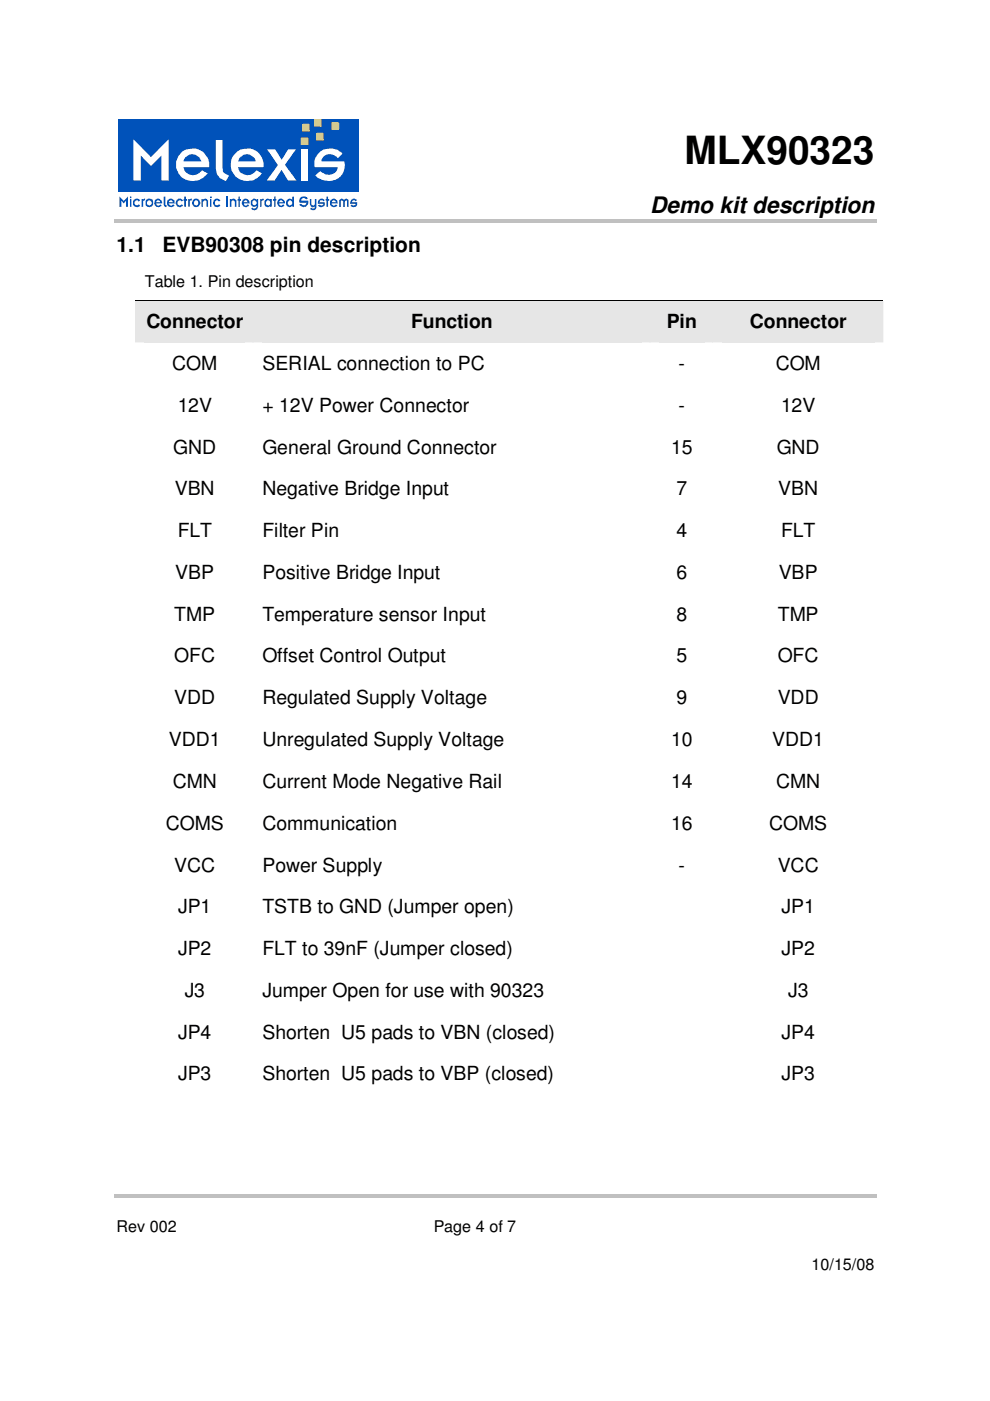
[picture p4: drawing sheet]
<svg xmlns="http://www.w3.org/2000/svg" width="210mm" height="297mm" viewBox="0 0 210 297" stroke-linecap="round" stroke-linejoin="round" font-family="sans-serif">
<g fill="#c0c0c0">
<path d="M24.2 46.5h161.7v.8h-161.7z"/>
<path d="M24.2 253.2h161.7v.8h-161.7z"/>
</g>
<g fill="#fff">
<path d="M28.8 29.7l3.7 3.7 3.7-3.7v8.5h-1.6v-5.1l-2.1 2.2-2.1-2.2v5.1h-1.6z" fill-rule="evenodd"/>
<path d="M38.6 32.6a3.5 3.5 0 0 1 4-.7 3.5 3.5 0 0 1 1.9 3.5h-5.3a2.11 2.11 0 0 0 1.6 1.7 2.11 2.11 0 0 0 2.2-.9l1.2 .6a3.9 3.9 0 0 1-3.8 1.5 3.4 3.4 0 0 1-1.8-5.7zM39.8 33.2l-.6 1.1h3.8a1.98 1.98 0 0 0-3.2-1.1z" fill-rule="evenodd"/>
<path d="M45.9 29.8h1.4v6.1l.3 .7 1 .7-.6 1.1a2.84 2.84 0 0 1-2.1-2.5z" fill-rule="evenodd"/>
<path d="M50 32.6a3.5 3.5 0 0 1 3.9-.7 3.5 3.5 0 0 1 2 3.5h-5.4a2.11 2.11 0 0 0 1.7 1.7 2.11 2.11 0 0 0 2.2-.9l1.1 .6a3.7 3.7 0 0 1-6.3-.5 3.6 3.6 0 0 1 .8-3.7zM51.2 33.2l-.4 .5-.3 .6h3.7a1.88 1.88 0 0 0-3-1.1z" fill-rule="evenodd"/>
<path d="M56.6 31.7h1.7l1.4 2.3 1.3-2.3h1.6l-2.3 3.3 2.4 3.2h-1.8l-1.3-2.2-1.5 2.2h-1.5l2.2-3.2z" fill-rule="evenodd"/>
<path d="M63.7 31.7h1.4v6.5h-1.4z" fill-rule="evenodd"/>
<path d="M67.3 32.6a3.5 3.5 0 0 1 5 .1l-1 .9a1.96 1.96 0 0 0-3.4 .4l-.1 .3h4.8a3.2 3.2 0 0 1-4 4l-1.2-.5-.8-.5 1-1a2.32 2.32 0 0 0 3.3 .2l.3-.6v-.4h-4.7a2.98 2.98 0 0 1 .8-2.9z" fill-rule="evenodd"/>
</g>
<path d="M25.1 25.4h51v15.2h-51z" fill-rule="evenodd" fill="#0052ba"/>
<g fill="#fff">
<path d="M28.3 29.5l3.7 3.8 3.8-3.8v8.8h-1.6v-5.3l-2.2 2.2-2.2-2.2v5.3h-1.5z" fill-rule="evenodd"/>
<path d="M38.7 32a4 4 0 0 1 4.5 .3 3.7 3.7 0 0 1 1.2 3.1h-5.5a2.1 2.1 0 0 0 1.7 1.7 2.1 2.1 0 0 0 2.2-1l1.2 .6a3.8 3.8 0 0 1-6.2 0 3.5 3.5 0 0 1 .9-4.7zM39.3 33.3l-.4 .9h3.8a2.01 2.01 0 0 0-3.4-.9z" fill-rule="evenodd"/>
<path d="M45.8 29.7h1.4v6.6l.3 .4 1.1 .6-.7 1.1a2.84 2.84 0 0 1-2.1-2.5z" fill-rule="evenodd"/>
<path d="M49.9 32.6a3.5 3.5 0 0 1 4-.8 3.5 3.5 0 0 1 2 3.6h-5.4a2.13 2.13 0 0 0 1.7 1.7 2.13 2.13 0 0 0 2.2-1l1.1 .6a3.6 3.6 0 0 1-4.6 1.3 3.6 3.6 0 0 1-1.8-4.4zM50.9 33.3l-.4 .9h3.7a1.93 1.93 0 0 0-3.3-.9z" fill-rule="evenodd"/>
<path d="M56.6 31.7h1.7l1.4 2.2 1.4-2.2h1.6l-2.3 3.3 2.5 3.3h-1.8l-1.4-2.3-1.5 2.3h-1.6l2.3-3.3z" fill-rule="evenodd"/>
<path d="M63.9 31.7h1.4v6.6h-1.4z" fill-rule="evenodd"/>
<path d="M67.6 32.5a3.5 3.5 0 0 1 5 .1l-1 .9-.2-.3a1.9 1.9 0 0 0-3.2 1h4.8a3.3 3.3 0 0 1-4.2 4.1l-1.5-.6-.5-.5 1.1-.9 .2 .1a2.37 2.37 0 0 0 3.3-.2l.2-.8h-4.8a2.9 2.9 0 0 1 .8-2.9z" fill-rule="evenodd"/>
</g>
<path d="M63.9 29.3h1.4v1.3h-1.4z" fill-rule="evenodd" fill="#fad716"/>
<path d="M63.9 29.3h1.4v1.3h-1.4z" fill="none" stroke="#fad716" stroke-width=".21"/>
<path d="M64.1 26.4h1.4v1.4h-1.4z" fill-rule="evenodd" fill="#fad716"/>
<path d="M64.1 26.4h1.4v1.4h-1.4z" fill="none" stroke="#fad716" stroke-width=".21"/>
<path d="M67.1 28.3h1.4v1.4h-1.4z" fill-rule="evenodd" fill="#fad716"/>
<path d="M67.1 28.3h1.4v1.4h-1.4z" fill="none" stroke="#fad716" stroke-width=".21"/>
<path d="M70.4 26h1.4v1.4h-1.4z" fill-rule="evenodd" fill="#fad716"/>
<path d="M70.4 26h1.4v1.4h-1.4z" fill="none" stroke="#fad716" stroke-width=".21"/>
<path d="M66.7 25.4h1.4v1.4h-1.4z" fill-rule="evenodd" fill="#fad716"/>
<path d="M66.7 25.4h1.4v1.4h-1.4z" fill="none" stroke="#fad716" stroke-width=".21"/>
<g fill="#0052ba">
<path d="M25.3 41.7l.9 .9 .9-.9v2.2h-.4v-1.4l-.5 .6-.5-.6v1.4h-.4z" fill-rule="evenodd"/>
<path d="M27.6 42.2h.3v1.7h-.3zM27.6 41.7h.3l-.1 .3h-.2z" fill-rule="evenodd"/>
<path d="M28.4 42.4a.74 .74 0 0 1 1.2 0l.1 .1-.3 .2-.2-.2h-.2l-.5 .3v.4l.2 .2a.38 .38 0 0 0 .6 0l.1-.1 .3 .2-.2 .3a.84 .84 0 0 1-1.3-.5v-.6z" fill-rule="evenodd"/>
<path d="M30 42.2h.4v.2a.24 .24 0 0 1 .1-.3 .24 .24 0 0 1 .3 .1l-.1 .3-.3 .1v1.3h-.4z" fill-rule="evenodd"/>
<path d="M30.8 43a.89 .89 0 0 1 1.7 0 .89 .89 0 0 1-1.7 0zM31.1 43.1a.55 .55 0 0 0 1.1 0 .55 .55 0 0 0-1.1 0z" fill-rule="evenodd"/>
<path d="M32.8 42.5a.86 .86 0 0 1 1-.3 .86 .86 0 0 1 .6 .9h-1.3l.4 .5h.2l.3-.3 .3 .2a.89 .89 0 0 1-1.2 .2 .89 .89 0 0 1-.3-1.2zM33.2 42.5l-.1 .4 .9-.1a.5 .5 0 0 0-.8-.3z" fill-rule="evenodd"/>
<path d="M34.7 41.7h.4v1.7l.3 .2-.2 .3-.5-.5z" fill-rule="evenodd"/>
<path d="M35.6 42.4a.89 .89 0 0 1 1-.2 .89 .89 0 0 1 .5 .9h-1.3a.5 .5 0 0 0 .4 .5 .5 .5 0 0 0 .5-.3l.3 .2-.2 .3a.88 .88 0 0 1-1.4-.5v-.6zM35.9 42.6l-.1 .3h.9a.5 .5 0 0 0-.8-.3z" fill-rule="evenodd"/>
<path d="M37.6 42.3l.8-.2 .4 .4-.3 .2a.5 .5 0 0 0-.9 .1 .5 .5 0 0 0 .4 .7h.4l.1-.2 .3 .2a.89 .89 0 0 1-1.3 .2 .89 .89 0 0 1 .1-1.4z" fill-rule="evenodd"/>
<path d="M39.1 41.7h.3v.5h.3v.3h-.3v1.4h-.3v-1.4h-.2z" fill-rule="evenodd"/>
<path d="M39.9 42.2h.3v.2l.2-.3 .3 .1-.1 .3-.4 .1v1.3h-.3z" fill-rule="evenodd"/>
<path d="M40.7 43a.9 .9 0 0 1 1.8 0 .9 .9 0 0 1-1.8 0zM41.2 42.6a.52 .52 0 0 0 .1 .8 .52 .52 0 0 0 .7-.2v-.5a.4 .4 0 0 0-.4-.3 .4 .4 0 0 0-.4 .2z" fill-rule="evenodd"/>
<path d="M42.7 42.2h.3v.2l.2-.2a.7 .7 0 0 1 .9 .3v1.4h-.3v-1.3a.43 .43 0 0 0-.5-.1 .43 .43 0 0 0-.3 .3v1.1h-.3z" fill-rule="evenodd"/>
<path d="M44.5 42.2h.3v1.7h-.3zM44.5 41.7h.3l.1 .2-.2 .1z" fill-rule="evenodd"/>
<path d="M45.5 42.3a.89 .89 0 0 1 1.2 .2l-.3 .2a.5 .5 0 0 0-.8 .1 .5 .5 0 0 0 .3 .7l.2 .1 .3-.3 .3 .2a.89 .89 0 0 1-1.3 .2 .89 .89 0 0 1 .1-1.4z" fill-rule="evenodd"/>
</g>
<path d="M48.1 41.7v2.2" fill="none" stroke="#0052ba" stroke-width=".42"/>
<g fill="#0052ba">
<path d="M48.7 42.2h.4v.2a.56 .56 0 0 1 .6-.3 .56 .56 0 0 1 .4 .4v1.4h-.3v-1.2a.37 .37 0 0 0-.4-.2 .37 .37 0 0 0-.3 .3v1.1h-.4z" fill-rule="evenodd"/>
<path d="M50.5 41.7h.3v.5h.3v.3h-.3v1.4h-.3v-1.4h-.1z" fill-rule="evenodd"/>
<path d="M51.6 42.3a.87 .87 0 0 1 .9 0 .87 .87 0 0 1 .4 .8h-1.2a.47 .47 0 0 0 .3 .5 .47 .47 0 0 0 .6-.3l.2 .2a.89 .89 0 0 1-1.3 .2 .89 .89 0 0 1 .1-1.4zM51.9 42.5l-.2 .4h.8l-.3-.4z" fill-rule="evenodd"/>
<path d="M53.3 42.5a.69 .69 0 0 1 1.1-.1v-.2h.3v1.5a.81 .81 0 0 1-.5 .8 .81 .81 0 0 1-.9-.3l.2-.2 .1 .2h.5l.3-.3v-.3a.7 .7 0 0 1-.7 .3 .7 .7 0 0 1-.5-.6zM53.6 42.5l-.1 .3 .1 .5a.44 .44 0 0 0 .4 .2 .44 .44 0 0 0 .4-.3v-.4a.57 .57 0 0 0-.8-.3z" fill-rule="evenodd"/>
<path d="M55.2 42.2h.3v.2a.28 .28 0 0 1 .2-.3 .28 .28 0 0 1 .3 .1l-.2 .3-.3 .1v1.3h-.3z" fill-rule="evenodd"/>
<path d="M56.2 42.5a.6 .6 0 0 1 1.1-.1v-.2h.3v1.7l-.4-.1a.69 .69 0 0 1-1.2-.5v-.6zM56.6 42.5l-.2 .7a.5 .5 0 0 0 .8 .2 .5 .5 0 0 0-.2-.9z" fill-rule="evenodd"/>
<path d="M58.1 41.7h.3v.5h.2v.3h-.2v1.4h-.3v-1.4h-.2v-.3h.2z" fill-rule="evenodd"/>
<path d="M59.1 42.3a.87 .87 0 0 1 .9 0 .87 .87 0 0 1 .4 .8h-1.2a.47 .47 0 0 0 .3 .5 .47 .47 0 0 0 .6-.3l.2 .2a.89 .89 0 0 1-1.3 .2 .89 .89 0 0 1 .1-1.4zM59.4 42.5l-.2 .4h.8l-.3-.4z" fill-rule="evenodd"/>
<path d="M60.8 42.5a.66 .66 0 0 1 1.2-.1v-.7h.3v2.2h-.3l-.1-.2a.7 .7 0 0 1-.7 .2 .7 .7 0 0 1-.5-.6v-.6zM61.2 42.6l-.2 .2v.4a.48 .48 0 0 0 .7 .3 .48 .48 0 0 0 .2-.7 .48 .48 0 0 0-.7-.2z" fill-rule="evenodd"/>
<path d="M63.7 41.9l.5-.2h.7l.4 .4-.4 .1a.52 .52 0 0 0-.7-.2 .52 .52 0 0 0-.3 .5h1.5a1.21 1.21 0 0 1-1.1 1.4l-.8-.6 .3-.1 .4 .3h.5l.3-.5h-1.5v-.6z" fill-rule="evenodd"/>
<path d="M65.7 42.2h.3l.1 1.2a.38 .38 0 0 0 .3 .2 .38 .38 0 0 0 .4-.3v-1.1h.3v1.8a.69 .69 0 0 1-.6 .6 .69 .69 0 0 1-.7-.4l.2-.2a.48 .48 0 0 0 .8 0v-.3l-.1 .2a.69 .69 0 0 1-1-.6z" fill-rule="evenodd"/>
<path d="M67.6 42.4l.4-.3h.4l.4 .4-.2 .2-.2-.2h-.4l-.3 .4h1.2a.81 .81 0 0 1-.3 .9 .81 .81 0 0 1-.9 .1l-.3-.3 .3-.2a.56 .56 0 0 0 .9-.2h-1.2z" fill-rule="evenodd"/>
<path d="M69.2 41.7h.4v.5h.2v.3h-.2v1.4h-.4v-1.4h-.2z" fill-rule="evenodd"/>
<path d="M70.1 42.4a.9 .9 0 0 1 1-.1 .9 .9 0 0 1 .5 .8h-1.3a.49 .49 0 0 0 .4 .4 .49 .49 0 0 0 .5-.2l.3 .2-.2 .3a.84 .84 0 0 1-1.3-.5v-.6zM70.4 42.5l-.1 .4h.9a.52 .52 0 0 0-.8-.4z" fill-rule="evenodd"/>
<path d="M72.1 42.3a.48 .48 0 0 1 .5-.2 .48 .48 0 0 1 .3 .4v-.1a.53 .53 0 0 1 .6-.3 .53 .53 0 0 1 .4 .4v1.4h-.3v-1.4h-.2l-.3 .2v1.2h-.3v-1.3l-.3-.1-.2 .1v1.3h-.4v-1.4z" fill-rule="evenodd"/>
<path d="M74.5 42.4a.76 .76 0 0 1 1.1 .1l-.2 .1a.43 .43 0 0 0-.5-.2 .43 .43 0 0 0-.3 .5h1.1v.4a.78 .78 0 0 1-.6 .6 .78 .78 0 0 1-.8-.3l.3-.3 .1 .1a.39 .39 0 0 0 .4 .2 .39 .39 0 0 0 .3-.4h-1.1v-.4z" fill-rule="evenodd"/>
</g>
<g fill="#e6e6e6">
<path d="M28.6 63.8h25.2v8.8h-25.2z"/>
<path d="M30.7 63.8h21.2v8.8h-21.2z"/>
<path d="M53.5 63.8h84.4v8.8h-84.4z"/>
<path d="M55.6 63.8h80.5v8.8h-80.5z"/>
<path d="M137.7 63.8h13.5v8.8h-13.5z"/>
<path d="M139.8 63.8h9.6v8.8h-9.6z"/>
<path d="M151 63.8h36.3v8.8h-36.3z"/>
<path d="M153.1 63.8h32.3v8.8h-32.3z"/>
</g>
<path d="M28.8 63.7h24.8M53.8 63.7h84M138 63.7h13.1M151.3 63.7h35.9" fill="none" stroke="#000" stroke-width=".21"/>
<path d="M53.6 63.6h.2v.2h-.2zM137.8 63.6h.2v.2h-.2zM151.1 63.6h.2v.2h-.2z" fill="#000"/>
<text font-size="8.2" x="145.1" y="34.7">MLX90323</text>
<text font-size="4.8" x="137.8" y="45.1">Demo kit description</text>
<g font-size="4.4">
<text x="24.7" y="53.5">1.1</text>
<text x="34.5" y="53.5">EVB90308 pin description</text>
</g>
<g font-size="4.1">
<text x="31" y="69.6">Connector</text>
<text x="87.2" y="69.6">Function</text>
<text x="141.4" y="69.6">Pin</text>
<text x="159" y="69.6">Connector</text>
<text x="36.5" y="78.4">COM</text>
<text x="55.6" y="78.4">SERIAL connection to PC</text>
<text x="143.9" y="78.4">-</text>
<text x="164.5" y="78.4">COM</text>
<text x="37.7" y="87.3">12V</text>
<text x="55.6" y="87.3">+ 12V Power Connector</text>
<text x="143.9" y="87.3">-</text>
<text x="165.6" y="87.3">12V</text>
<text x="36.7" y="96.2">GND</text>
<text x="55.6" y="96.2">General Ground Connector</text>
<text x="142.3" y="96.2">15</text>
<text x="164.7" y="96.2">GND</text>
<text x="37" y="105">VBN</text>
<text x="55.6" y="105">Negative Bridge Input</text>
<text x="143.4" y="105">7</text>
<text x="165" y="105">VBN</text>
<text x="37.7" y="113.9">FLT</text>
<text x="55.6" y="113.9">Filter Pin</text>
<text x="143.4" y="113.9">4</text>
<text x="165.6" y="113.9">FLT</text>
<text x="37.2" y="122.8">VBP</text>
<text x="55.6" y="122.8">Positive Bridge Input</text>
<text x="143.4" y="122.8">6</text>
<text x="165.1" y="122.8">VBP</text>
<text x="37" y="131.6">TMP</text>
<text x="55.6" y="131.6">Temperature sensor Input</text>
<text x="143.4" y="131.6">8</text>
<text x="164.9" y="131.6">TMP</text>
<text x="37" y="140.5">OFC</text>
<text x="55.6" y="140.5">Offset Control Output</text>
<text x="143.4" y="140.5">5</text>
<text x="164.9" y="140.5">OFC</text>
<text x="37" y="149.4">VDD</text>
<text x="55.6" y="149.4">Regulated Supply Voltage</text>
<text x="143.4" y="149.4">9</text>
<text x="164.9" y="149.4">VDD</text>
<text x="35.8" y="158.2">VDD1</text>
<text x="55.6" y="158.2">Unregulated Supply Voltage</text>
<text x="142.3" y="158.2">10</text>
<text x="163.7" y="158.2">VDD1</text>
<text x="36.6" y="167">CMN</text>
<text x="55.6" y="167">Current Mode Negative Rail</text>
<text x="142.3" y="167">14</text>
<text x="164.6" y="167">CMN</text>
<text x="35.1" y="175.9">COMS</text>
<text x="55.6" y="175.9">Communication</text>
<text x="142.3" y="175.9">16</text>
<text x="163.1" y="175.9">COMS</text>
<text x="37" y="184.8">VCC</text>
<text x="55.6" y="184.8">Power Supply</text>
<text x="143.9" y="184.8">-</text>
<text x="164.9" y="184.8">VCC</text>
<text x="37.8" y="193.6">JP1</text>
<text x="55.6" y="193.6">TSTB to GND (Jumper open)</text>
<text x="165.7" y="193.6">JP1</text>
<text x="37.8" y="202.5">JP2</text>
<text x="55.6" y="202.5">FLT to 39nF (Jumper closed)</text>
<text x="165.7" y="202.5">JP2</text>
<text x="39.2" y="211.3">J3</text>
<text x="55.6" y="211.3">Jumper Open for use with 90323</text>
<text x="167.1" y="211.3">J3</text>
<text x="37.8" y="220.2">JP4</text>
<text x="55.6" y="220.2">Shorten U5 pads to VBN (closed)</text>
<text x="165.7" y="220.2">JP4</text>
<text x="37.8" y="229.1">JP3</text>
<text x="55.6" y="229.1">Shorten U5 pads to VBP (closed)</text>
<text x="165.7" y="229.1">JP3</text>
</g>
<g font-size="3.4">
<text x="30.7" y="60.7">Table 1. Pin description</text>
<text x="24.7" y="261.3">Rev 002</text>
<text x="91.9" y="261.3">Page 4 of 7</text>
<text x="172.1" y="269.4">10/15/08</text>
</g>
</svg>
